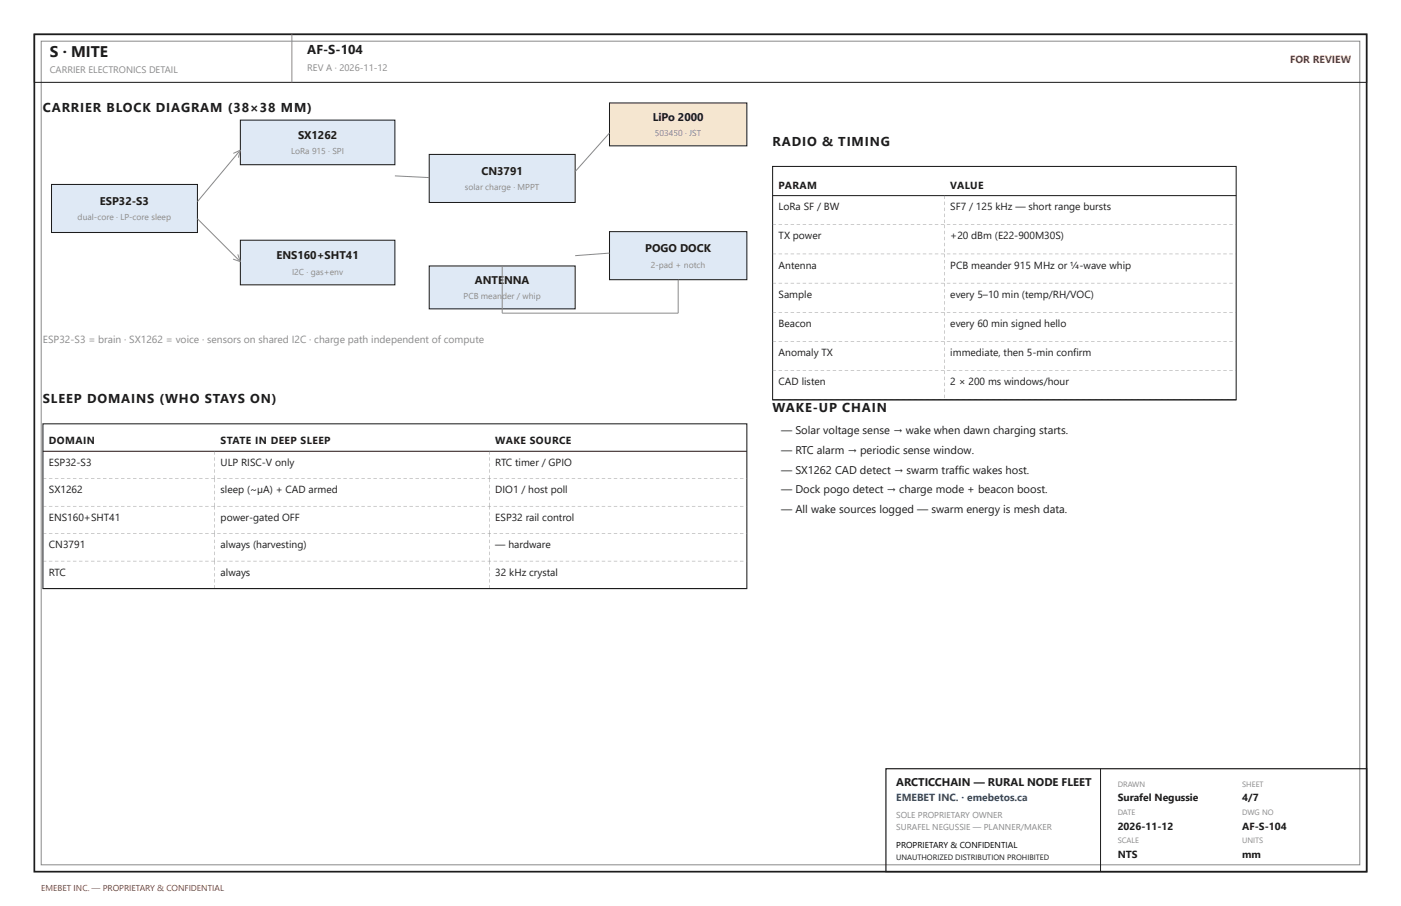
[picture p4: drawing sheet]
<svg xmlns="http://www.w3.org/2000/svg" width="432mm" height="279mm" viewBox="0 0 432 279" stroke-linecap="round" stroke-linejoin="round" font-family="sans-serif">
<path d="M10.6 10.6h410.6v258.2h-410.6z" fill="none" stroke="#1c1c1c" stroke-width=".53"/>
<path d="M12.7 12.7h406.4v254h-406.4zM90 10.6v14.8" fill="none" stroke="#8a8a8a" stroke-width=".31"/>
<path d="M10.6 10.6h410.6v14.8h-410.6z" fill="none" stroke="#1c1c1c" stroke-width=".32"/>
<path d="M15.9 56.9h45v14.8h-45z" fill="#dfe9f5"/>
<path d="M15.9 56.9h45v14.8h-45z" fill="none" stroke="#1c1c1c" stroke-width=".32"/>
<path d="M74.1 37h47.6v13.8h-47.6z" fill="#dfe9f5"/>
<path d="M74.1 37h47.6v13.8h-47.6z" fill="none" stroke="#1c1c1c" stroke-width=".32"/>
<path d="M74.1 74.1h47.6v13.7h-47.6z" fill="#dfe9f5"/>
<path d="M74.1 74.1h47.6v13.7h-47.6z" fill="none" stroke="#1c1c1c" stroke-width=".32"/>
<path d="M132.3 47.6h45v14.8h-45z" fill="#dfe9f5"/>
<path d="M132.3 47.6h45v14.8h-45z" fill="none" stroke="#1c1c1c" stroke-width=".32"/>
<path d="M187.9 31.7h42.3v13.3h-42.3z" fill="#f5e6d0"/>
<path d="M187.9 31.7h42.3v13.3h-42.3z" fill="none" stroke="#1c1c1c" stroke-width=".32"/>
<path d="M187.9 71.4h42.3v14.9h-42.3z" fill="#dfe9f5"/>
<path d="M187.9 71.4h42.3v14.9h-42.3z" fill="none" stroke="#1c1c1c" stroke-width=".32"/>
<path d="M132.3 82h45v13.2h-45z" fill="#dfe9f5"/>
<path d="M132.3 82h45v13.2h-45zM13.2 130.7h217v50.8h-217zM13.2 139.2h217" fill="none" stroke="#1c1c1c" stroke-width=".32"/>
<path d="M74.1 46.3l-13.2 15.9M74.1 46.3l-.6 2.3M74.1 46.3l-2.2 1M121.7 54.2l10.6 .6M187.9 41l-10.6 11.9M60.9 67.5l13.2 13.2M71.8 79.9l2.3 .8M73.3 78.4l.8 2.3M187.9 78.1l-10.6 .7M154.8 82v14.6h54.2v-10.3" fill="none" stroke="#8a8a8a" stroke-width=".31"/>
<g fill="#8a8a8a">
<path d="M66.1 139.2l.1 1zM66.1 141l.1 1.1zM66.1 142.9l.1 1zM66.1 144.7l.1 1.1zM66.1 146.6l.1 1z"/>
<path d="M150.7 139.2l.2 1zM150.7 141l.2 1.1zM150.7 142.9l.2 1zM150.7 144.7l.2 1.1zM150.7 146.6l.2 1z"/>
<path d="M13.2 147.6l1.1 .1zM15.1 147.6l1 .1zM16.9 147.6l1.1 .1zM18.8 147.6l1 .1zM20.6 147.6l1.1 .1zM22.5 147.6l1 .1zM24.3 147.6l1.1 .1zM26.2 147.6l1.1 .1zM28 147.6l1.1 .1zM29.9 147.6l1.1 .1zM31.7 147.6l1.1 .1zM33.6 147.6l1.1 .1zM35.5 147.6l1 .1zM37.3 147.6l1.1 .1zM39.2 147.6l1 .1zM41 147.6l1.1 .1zM42.9 147.6l1 .1zM44.7 147.6l1.1 .1zM46.6 147.6l1 .1zM48.4 147.6l1.1 .1zM50.3 147.6l1 .1zM52.1 147.6l1.1 .1zM54 147.6l1 .1zM55.8 147.6l1.1 .1zM57.7 147.6l1 .1zM59.5 147.6l1.1 .1zM61.4 147.6l1 .1zM63.2 147.6l1.1 .1zM65.1 147.6l1 .1zM66.9 147.6l1.1 .1zM68.8 147.6l1 .1zM70.6 147.6l1.1 .1zM72.5 147.6l1.1 .1zM74.3 147.6l1.1 .1zM76.2 147.6l1.1 .1zM78.1 147.6l1 .1zM79.9 147.6l1.1 .1zM81.8 147.6l1 .1zM83.6 147.6l1.1 .1zM85.5 147.6l1 .1zM87.3 147.6l1.1 .1zM89.2 147.6l1 .1zM91 147.6l1.1 .1zM92.9 147.6l1 .1zM94.7 147.6l1.1 .1zM96.6 147.6l1 .1zM98.4 147.6l1.1 .1zM100.3 147.6l1 .1zM102.1 147.6l1.1 .1zM104 147.6l1 .1zM105.8 147.6l1.1 .1zM107.7 147.6l1 .1zM109.5 147.6l1.1 .1zM111.4 147.6l1 .1zM113.2 147.6l1.1 .1zM115.1 147.6l1.1 .1zM116.9 147.6l1.1 .1zM118.8 147.6l1.1 .1zM120.6 147.6l1.1 .1zM122.5 147.6l1.1 .1zM124.4 147.6l1 .1zM126.2 147.6l1.1 .1zM128.1 147.6l1 .1zM129.9 147.6l1.1 .1zM131.8 147.6l1 .1zM133.6 147.6l1.1 .1zM135.5 147.6l1 .1zM137.3 147.6l1.1 .1zM139.2 147.6l1 .1zM141 147.6l1.1 .1zM142.9 147.6l1 .1zM144.7 147.6l1.1 .1zM146.6 147.6l1 .1zM148.4 147.6l1.1 .1zM150.3 147.6l1 .1zM152.1 147.6l1.1 .1zM154 147.6l1 .1zM155.8 147.6l1.1 .1zM157.7 147.6l1 .1zM159.5 147.6l1.1 .1zM161.4 147.6l1.1 .1zM163.2 147.6l1.1 .1zM165.1 147.6l1.1 .1zM167 147.6l1 .1zM168.8 147.6l1.1 .1zM170.7 147.6l1 .1zM172.5 147.6l1.1 .1zM174.4 147.6l1 .1zM176.2 147.6l1.1 .1zM178.1 147.6l1 .1zM179.9 147.6l1.1 .1zM181.8 147.6l1 .1zM183.6 147.6l1.1 .1zM185.5 147.6l1 .1zM187.3 147.6l1.1 .1zM189.2 147.6l1 .1zM191 147.6l1.1 .1zM192.9 147.6l1 .1zM194.7 147.6l1.1 .1zM196.6 147.6l1 .1zM198.4 147.6l1.1 .1zM200.3 147.6l1 .1zM202.1 147.6l1.1 .1zM204 147.6l1.1 .1zM205.8 147.6l1.1 .1zM207.7 147.6l1.1 .1zM209.5 147.6l1.1 .1zM211.4 147.6l1.1 .1zM213.3 147.6l1 .1zM215.1 147.6l1.1 .1zM217 147.6l1 .1zM218.8 147.6l1.1 .1zM220.7 147.6l1 .1zM222.5 147.6l1.1 .1zM224.4 147.6l1 .1zM226.2 147.6l1.1 .1zM228.1 147.6l1 .1zM229.9 147.6l.3 .1z"/>
<path d="M66.1 147.6l.1 1.1zM66.1 149.5l.1 1zM66.1 151.3l.1 1.1zM66.1 153.2l.1 1.1zM66.1 155l.1 1.1z"/>
<path d="M150.7 147.6l.2 1.1zM150.7 149.5l.2 1zM150.7 151.3l.2 1.1zM150.7 153.2l.2 1.1zM150.7 155l.2 1.1z"/>
<path d="M13.2 156l1.1 .2zM15.1 156l1 .2zM16.9 156l1.1 .2zM18.8 156l1 .2zM20.6 156l1.1 .2zM22.5 156l1 .2zM24.3 156l1.1 .2zM26.2 156l1.1 .2zM28 156l1.1 .2zM29.9 156l1.1 .2zM31.7 156l1.1 .2zM33.6 156l1.1 .2zM35.5 156l1 .2zM37.3 156l1.1 .2zM39.2 156l1 .2zM41 156l1.1 .2zM42.9 156l1 .2zM44.7 156l1.1 .2zM46.6 156l1 .2zM48.4 156l1.1 .2zM50.3 156l1 .2zM52.1 156l1.1 .2zM54 156l1 .2zM55.8 156l1.1 .2zM57.7 156l1 .2zM59.5 156l1.1 .2zM61.4 156l1 .2zM63.2 156l1.1 .2zM65.1 156l1 .2zM66.9 156l1.1 .2zM68.8 156l1 .2zM70.6 156l1.1 .2zM72.5 156l1.1 .2zM74.3 156l1.1 .2zM76.2 156l1.1 .2zM78.1 156l1 .2zM79.9 156l1.1 .2zM81.8 156l1 .2zM83.6 156l1.1 .2zM85.5 156l1 .2zM87.3 156l1.1 .2zM89.2 156l1 .2zM91 156l1.1 .2zM92.9 156l1 .2zM94.7 156l1.1 .2zM96.6 156l1 .2zM98.4 156l1.1 .2zM100.3 156l1 .2zM102.1 156l1.1 .2zM104 156l1 .2zM105.8 156l1.1 .2zM107.7 156l1 .2zM109.5 156l1.1 .2zM111.4 156l1 .2zM113.2 156l1.1 .2zM115.1 156l1.1 .2zM116.9 156l1.1 .2zM118.8 156l1.1 .2zM120.6 156l1.1 .2zM122.5 156l1.1 .2zM124.4 156l1 .2zM126.2 156l1.1 .2zM128.1 156l1 .2zM129.9 156l1.1 .2zM131.8 156l1 .2zM133.6 156l1.1 .2zM135.5 156l1 .2zM137.3 156l1.1 .2zM139.2 156l1 .2zM141 156l1.1 .2zM142.9 156l1 .2zM144.7 156l1.1 .2zM146.6 156l1 .2zM148.4 156l1.1 .2zM150.3 156l1 .2zM152.1 156l1.1 .2zM154 156l1 .2zM155.8 156l1.1 .2zM157.7 156l1 .2zM159.5 156l1.1 .2zM161.4 156l1.1 .2zM163.2 156l1.1 .2zM165.1 156l1.1 .2zM167 156l1 .2zM168.8 156l1.1 .2zM170.7 156l1 .2zM172.5 156l1.1 .2zM174.4 156l1 .2zM176.2 156l1.1 .2zM178.1 156l1 .2zM179.9 156l1.1 .2zM181.8 156l1 .2zM183.6 156l1.1 .2zM185.5 156l1 .2zM187.3 156l1.1 .2zM189.2 156l1 .2zM191 156l1.1 .2zM192.9 156l1 .2zM194.7 156l1.1 .2zM196.6 156l1 .2zM198.4 156l1.1 .2zM200.3 156l1 .2zM202.1 156l1.1 .2zM204 156l1.1 .2zM205.8 156l1.1 .2zM207.7 156l1.1 .2zM209.5 156l1.1 .2zM211.4 156l1.1 .2zM213.3 156l1 .2zM215.1 156l1.1 .2zM217 156l1 .2zM218.8 156l1.1 .2zM220.7 156l1 .2zM222.5 156l1.1 .2zM224.4 156l1 .2zM226.2 156l1.1 .2zM228.1 156l1 .2zM229.9 156l.3 .2z"/>
<path d="M66.1 156.1l.1 1.1zM66.1 158l.1 1zM66.1 159.8l.1 1.1zM66.1 161.7l.1 1zM66.1 163.5l.1 1.1z"/>
<path d="M150.7 156.1l.2 1.1zM150.7 158l.2 1zM150.7 159.8l.2 1.1zM150.7 161.7l.2 1zM150.7 163.5l.2 1.1z"/>
<path d="M13.2 164.5l1.1 .1zM15.1 164.5l1 .1zM16.9 164.5l1.1 .1zM18.8 164.5l1 .1zM20.6 164.5l1.1 .1zM22.5 164.5l1 .1zM24.3 164.5l1.1 .1zM26.2 164.5l1.1 .1zM28 164.5l1.1 .1zM29.9 164.5l1.1 .1zM31.7 164.5l1.1 .1zM33.6 164.5l1.1 .1zM35.5 164.5l1 .1zM37.3 164.5l1.1 .1zM39.2 164.5l1 .1zM41 164.5l1.1 .1zM42.9 164.5l1 .1zM44.7 164.5l1.1 .1zM46.6 164.5l1 .1zM48.4 164.5l1.1 .1zM50.3 164.5l1 .1zM52.1 164.5l1.1 .1zM54 164.5l1 .1zM55.8 164.5l1.1 .1zM57.7 164.5l1 .1zM59.5 164.5l1.1 .1zM61.4 164.5l1 .1zM63.2 164.5l1.1 .1zM65.1 164.5l1 .1zM66.9 164.5l1.1 .1zM68.8 164.5l1 .1zM70.6 164.5l1.1 .1zM72.5 164.5l1.1 .1zM74.3 164.5l1.1 .1zM76.2 164.5l1.1 .1zM78.1 164.5l1 .1zM79.9 164.5l1.1 .1zM81.8 164.5l1 .1zM83.6 164.5l1.1 .1zM85.5 164.5l1 .1zM87.3 164.5l1.1 .1zM89.2 164.5l1 .1zM91 164.5l1.1 .1zM92.9 164.5l1 .1zM94.7 164.5l1.1 .1zM96.6 164.5l1 .1zM98.4 164.5l1.1 .1zM100.3 164.5l1 .1zM102.1 164.5l1.1 .1zM104 164.5l1 .1zM105.8 164.5l1.1 .1zM107.7 164.5l1 .1zM109.5 164.5l1.1 .1zM111.4 164.5l1 .1zM113.2 164.5l1.1 .1zM115.1 164.5l1.1 .1zM116.9 164.5l1.1 .1zM118.8 164.5l1.1 .1zM120.6 164.5l1.1 .1zM122.5 164.5l1.1 .1zM124.4 164.5l1 .1zM126.2 164.5l1.1 .1zM128.1 164.5l1 .1zM129.9 164.5l1.1 .1zM131.8 164.5l1 .1zM133.6 164.5l1.1 .1zM135.5 164.5l1 .1zM137.3 164.5l1.1 .1zM139.2 164.5l1 .1zM141 164.5l1.1 .1zM142.9 164.5l1 .1zM144.7 164.5l1.1 .1zM146.6 164.5l1 .1zM148.4 164.5l1.1 .1zM150.3 164.5l1 .1zM152.1 164.5l1.1 .1zM154 164.5l1 .1zM155.8 164.5l1.1 .1zM157.7 164.5l1 .1zM159.5 164.5l1.1 .1zM161.4 164.5l1.1 .1zM163.2 164.5l1.1 .1zM165.1 164.5l1.1 .1zM167 164.5l1 .1zM168.8 164.5l1.1 .1zM170.7 164.5l1 .1zM172.5 164.5l1.1 .1zM174.4 164.5l1 .1zM176.2 164.5l1.1 .1zM178.1 164.5l1 .1zM179.9 164.5l1.1 .1zM181.8 164.5l1 .1zM183.6 164.5l1.1 .1zM185.5 164.5l1 .1zM187.3 164.5l1.1 .1zM189.2 164.5l1 .1zM191 164.5l1.1 .1zM192.9 164.5l1 .1zM194.7 164.5l1.1 .1zM196.6 164.5l1 .1zM198.4 164.5l1.1 .1zM200.3 164.5l1 .1zM202.1 164.5l1.1 .1zM204 164.5l1.1 .1zM205.8 164.5l1.1 .1zM207.7 164.5l1.1 .1zM209.5 164.5l1.1 .1zM211.4 164.5l1.1 .1zM213.3 164.5l1 .1zM215.1 164.5l1.1 .1zM217 164.5l1 .1zM218.8 164.5l1.1 .1zM220.7 164.5l1 .1zM222.5 164.5l1.1 .1zM224.4 164.5l1 .1zM226.2 164.5l1.1 .1zM228.1 164.5l1 .1zM229.9 164.5l.3 .1z"/>
<path d="M66.1 164.6l.1 1zM66.1 166.4l.1 1.1zM66.1 168.3l.1 1zM66.1 170.1l.1 1.1zM66.1 172l.1 1z"/>
<path d="M150.7 164.6l.2 1zM150.7 166.4l.2 1.1zM150.7 168.3l.2 1zM150.7 170.1l.2 1.1zM150.7 172l.2 1z"/>
<path d="M13.2 173l1.1 .1zM15.1 173l1 .1zM16.9 173l1.1 .1zM18.8 173l1 .1zM20.6 173l1.1 .1zM22.5 173l1 .1zM24.3 173l1.1 .1zM26.2 173l1.1 .1zM28 173l1.1 .1zM29.9 173l1.1 .1zM31.7 173l1.1 .1zM33.6 173l1.1 .1zM35.5 173l1 .1zM37.3 173l1.1 .1zM39.2 173l1 .1zM41 173l1.1 .1zM42.9 173l1 .1zM44.7 173l1.1 .1zM46.6 173l1 .1zM48.4 173l1.1 .1zM50.3 173l1 .1zM52.1 173l1.1 .1zM54 173l1 .1zM55.8 173l1.1 .1zM57.7 173l1 .1zM59.5 173l1.1 .1zM61.4 173l1 .1zM63.2 173l1.1 .1zM65.1 173l1 .1zM66.9 173l1.1 .1zM68.8 173l1 .1zM70.6 173l1.1 .1zM72.5 173l1.1 .1zM74.3 173l1.1 .1zM76.2 173l1.1 .1zM78.1 173l1 .1zM79.9 173l1.1 .1zM81.8 173l1 .1zM83.6 173l1.1 .1zM85.5 173l1 .1zM87.3 173l1.1 .1zM89.2 173l1 .1zM91 173l1.1 .1zM92.9 173l1 .1zM94.7 173l1.1 .1zM96.6 173l1 .1zM98.4 173l1.1 .1zM100.3 173l1 .1zM102.1 173l1.1 .1zM104 173l1 .1zM105.8 173l1.1 .1zM107.7 173l1 .1zM109.5 173l1.1 .1zM111.4 173l1 .1zM113.2 173l1.1 .1zM115.1 173l1.1 .1zM116.9 173l1.1 .1zM118.8 173l1.1 .1zM120.6 173l1.1 .1zM122.5 173l1.1 .1zM124.4 173l1 .1zM126.2 173l1.1 .1zM128.1 173l1 .1zM129.9 173l1.1 .1zM131.8 173l1 .1zM133.6 173l1.1 .1zM135.5 173l1 .1zM137.3 173l1.1 .1zM139.2 173l1 .1zM141 173l1.1 .1zM142.9 173l1 .1zM144.7 173l1.1 .1zM146.6 173l1 .1zM148.4 173l1.1 .1zM150.3 173l1 .1zM152.1 173l1.1 .1zM154 173l1 .1zM155.8 173l1.1 .1zM157.7 173l1 .1zM159.5 173l1.1 .1zM161.4 173l1.1 .1zM163.2 173l1.1 .1zM165.1 173l1.1 .1zM167 173l1 .1zM168.8 173l1.1 .1zM170.7 173l1 .1zM172.5 173l1.1 .1zM174.4 173l1 .1zM176.2 173l1.1 .1zM178.1 173l1 .1zM179.9 173l1.1 .1zM181.8 173l1 .1zM183.6 173l1.1 .1zM185.5 173l1 .1zM187.3 173l1.1 .1zM189.2 173l1 .1zM191 173l1.1 .1zM192.9 173l1 .1zM194.7 173l1.1 .1zM196.6 173l1 .1zM198.4 173l1.1 .1zM200.3 173l1 .1zM202.1 173l1.1 .1zM204 173l1.1 .1zM205.8 173l1.1 .1zM207.7 173l1.1 .1zM209.5 173l1.1 .1zM211.4 173l1.1 .1zM213.3 173l1 .1zM215.1 173l1.1 .1zM217 173l1 .1zM218.8 173l1.1 .1zM220.7 173l1 .1zM222.5 173l1.1 .1zM224.4 173l1 .1zM226.2 173l1.1 .1zM228.1 173l1 .1zM229.9 173l.3 .1z"/>
<path d="M66.1 173l.1 1.1zM66.1 174.9l.1 1zM66.1 176.7l.1 1.1zM66.1 178.6l.1 1.1zM66.1 180.4l.1 1.1z"/>
<path d="M150.7 173l.2 1.1zM150.7 174.9l.2 1zM150.7 176.7l.2 1.1zM150.7 178.6l.2 1.1zM150.7 180.4l.2 1.1z"/>
<path d="M13.2 181.4l1.1 .2zM15.1 181.4l1 .2zM16.9 181.4l1.1 .2zM18.8 181.4l1 .2zM20.6 181.4l1.1 .2zM22.5 181.4l1 .2zM24.3 181.4l1.1 .2zM26.2 181.4l1.1 .2zM28 181.4l1.1 .2zM29.9 181.4l1.1 .2zM31.7 181.4l1.1 .2zM33.6 181.4l1.1 .2zM35.5 181.4l1 .2zM37.3 181.4l1.1 .2zM39.2 181.4l1 .2zM41 181.4l1.1 .2zM42.9 181.4l1 .2zM44.7 181.4l1.1 .2zM46.6 181.4l1 .2zM48.4 181.4l1.1 .2zM50.3 181.4l1 .2zM52.1 181.4l1.1 .2zM54 181.4l1 .2zM55.8 181.4l1.1 .2zM57.7 181.4l1 .2zM59.5 181.4l1.1 .2zM61.4 181.4l1 .2zM63.2 181.4l1.1 .2zM65.1 181.4l1 .2zM66.9 181.4l1.1 .2zM68.8 181.4l1 .2zM70.6 181.4l1.1 .2zM72.5 181.4l1.1 .2zM74.3 181.4l1.1 .2zM76.2 181.4l1.1 .2zM78.1 181.4l1 .2zM79.9 181.4l1.1 .2zM81.8 181.4l1 .2zM83.6 181.4l1.1 .2zM85.5 181.4l1 .2zM87.3 181.4l1.1 .2zM89.2 181.4l1 .2zM91 181.4l1.1 .2zM92.9 181.4l1 .2zM94.7 181.4l1.1 .2zM96.6 181.4l1 .2zM98.4 181.4l1.1 .2zM100.3 181.4l1 .2zM102.1 181.4l1.1 .2zM104 181.4l1 .2zM105.8 181.4l1.1 .2zM107.7 181.4l1 .2zM109.5 181.4l1.1 .2zM111.4 181.4l1 .2zM113.2 181.4l1.1 .2zM115.1 181.4l1.1 .2zM116.9 181.4l1.1 .2zM118.8 181.4l1.1 .2zM120.6 181.4l1.1 .2zM122.5 181.4l1.1 .2zM124.4 181.4l1 .2zM126.2 181.4l1.1 .2zM128.1 181.4l1 .2zM129.9 181.4l1.1 .2zM131.8 181.4l1 .2zM133.6 181.4l1.1 .2zM135.5 181.4l1 .2zM137.3 181.4l1.1 .2zM139.2 181.4l1 .2zM141 181.4l1.1 .2zM142.9 181.4l1 .2zM144.7 181.4l1.1 .2zM146.6 181.4l1 .2zM148.4 181.4l1.1 .2zM150.3 181.4l1 .2zM152.1 181.4l1.1 .2zM154 181.4l1 .2zM155.8 181.4l1.1 .2zM157.7 181.4l1 .2zM159.5 181.4l1.1 .2zM161.4 181.4l1.1 .2zM163.2 181.4l1.1 .2zM165.1 181.4l1.1 .2zM167 181.4l1 .2zM168.8 181.4l1.1 .2zM170.7 181.4l1 .2zM172.5 181.4l1.1 .2zM174.4 181.4l1 .2zM176.2 181.4l1.1 .2zM178.1 181.4l1 .2zM179.9 181.4l1.1 .2zM181.8 181.4l1 .2zM183.6 181.4l1.1 .2zM185.5 181.4l1 .2zM187.3 181.4l1.1 .2zM189.2 181.4l1 .2zM191 181.4l1.1 .2zM192.9 181.4l1 .2zM194.7 181.4l1.1 .2zM196.6 181.4l1 .2zM198.4 181.4l1.1 .2zM200.3 181.4l1 .2zM202.1 181.4l1.1 .2zM204 181.4l1.1 .2zM205.8 181.4l1.1 .2zM207.7 181.4l1.1 .2zM209.5 181.4l1.1 .2zM211.4 181.4l1.1 .2zM213.3 181.4l1 .2zM215.1 181.4l1.1 .2zM217 181.4l1 .2zM218.8 181.4l1.1 .2zM220.7 181.4l1 .2zM222.5 181.4l1.1 .2zM224.4 181.4l1 .2zM226.2 181.4l1.1 .2zM228.1 181.4l1 .2zM229.9 181.4l.3 .2z"/>
</g>
<path d="M238.1 51.3h142.9v72h-142.9zM238.1 60.3h142.9M13.2 181.5h217" fill="none" stroke="#1c1c1c" stroke-width=".32"/>
<g fill="#8a8a8a">
<path d="M291 60.3l.1 1.1zM291 62.2l.1 1zM291 64l.1 1.1zM291 65.9l.1 1zM291 67.7l.1 1.1z"/>
<path d="M238.1 69.3l1.1 .1zM240 69.3l1 .1zM241.8 69.3l1.1 .1zM243.7 69.3l1 .1zM245.5 69.3l1.1 .1zM247.4 69.3l1 .1zM249.2 69.3l1.1 .1zM251.1 69.3l1 .1zM252.9 69.3l1.1 .1zM254.8 69.3l1.1 .1zM256.6 69.3l1.1 .1zM258.5 69.3l1.1 .1zM260.3 69.3l1.1 .1zM262.2 69.3l1.1 .1zM264.1 69.3l1 .1zM265.9 69.3l1.1 .1zM267.8 69.3l1 .1zM269.6 69.3l1.1 .1zM271.5 69.3l1 .1zM273.3 69.3l1.1 .1zM275.2 69.3l1 .1zM277 69.3l1.1 .1zM278.9 69.3l1 .1zM280.7 69.3l1.1 .1zM282.6 69.3l1 .1zM284.4 69.3l1.1 .1zM286.3 69.3l1 .1zM288.1 69.3l1.1 .1zM290 69.3l1 .1zM291.8 69.3l1.1 .1zM293.7 69.3l1 .1zM295.5 69.3l1.1 .1zM297.4 69.3l1 .1zM299.2 69.3l1.1 .1zM301.1 69.3l1.1 .1zM302.9 69.3l1.1 .1zM304.8 69.3l1.1 .1zM306.7 69.3l1 .1zM308.5 69.3l1.1 .1zM310.4 69.3l1 .1zM312.2 69.3l1.1 .1zM314.1 69.3l1 .1zM315.9 69.3l1.1 .1zM317.8 69.3l1 .1zM319.6 69.3l1.1 .1zM321.5 69.3l1 .1zM323.3 69.3l1.1 .1zM325.2 69.3l1 .1zM327 69.3l1.1 .1zM328.9 69.3l1 .1zM330.7 69.3l1.1 .1zM332.6 69.3l1 .1zM334.4 69.3l1.1 .1zM336.3 69.3l1 .1zM338.1 69.3l1.1 .1zM340 69.3l1 .1zM341.8 69.3l1.1 .1zM343.7 69.3l1.1 .1zM345.5 69.3l1.1 .1zM347.4 69.3l1.1 .1zM349.2 69.3l1.1 .1zM351.1 69.3l1.1 .1zM353 69.3l1 .1zM354.8 69.3l1.1 .1zM356.7 69.3l1 .1zM358.5 69.3l1.1 .1zM360.4 69.3l1 .1zM362.2 69.3l1.1 .1zM364.1 69.3l1 .1zM365.9 69.3l1.1 .1zM367.8 69.3l1 .1zM369.6 69.3l1.1 .1zM371.5 69.3l1 .1zM373.3 69.3l1.1 .1zM375.2 69.3l1 .1zM377 69.3l1.1 .1zM378.9 69.3l1 .1zM380.7 69.3l.3 .1z"/>
<path d="M291 69.3l.1 1.1zM291 71.2l.1 1zM291 73l.1 1.1zM291 74.9l.1 1zM291 76.7l.1 1.1z"/>
<path d="M238.1 78.3l1.1 .1zM240 78.3l1 .1zM241.8 78.3l1.1 .1zM243.7 78.3l1 .1zM245.5 78.3l1.1 .1zM247.4 78.3l1 .1zM249.2 78.3l1.1 .1zM251.1 78.3l1 .1zM252.9 78.3l1.1 .1zM254.8 78.3l1.1 .1zM256.6 78.3l1.1 .1zM258.5 78.3l1.1 .1zM260.3 78.3l1.1 .1zM262.2 78.3l1.1 .1zM264.1 78.3l1 .1zM265.9 78.3l1.1 .1zM267.8 78.3l1 .1zM269.6 78.3l1.1 .1zM271.5 78.3l1 .1zM273.3 78.3l1.1 .1zM275.2 78.3l1 .1zM277 78.3l1.1 .1zM278.9 78.3l1 .1zM280.7 78.3l1.1 .1zM282.6 78.3l1 .1zM284.4 78.3l1.1 .1zM286.3 78.3l1 .1zM288.1 78.3l1.1 .1zM290 78.3l1 .1zM291.8 78.3l1.1 .1zM293.7 78.3l1 .1zM295.5 78.3l1.1 .1zM297.4 78.3l1 .1zM299.2 78.3l1.1 .1zM301.1 78.3l1.1 .1zM302.9 78.3l1.1 .1zM304.8 78.3l1.1 .1zM306.7 78.3l1 .1zM308.5 78.3l1.1 .1zM310.4 78.3l1 .1zM312.2 78.3l1.1 .1zM314.1 78.3l1 .1zM315.9 78.3l1.1 .1zM317.8 78.3l1 .1zM319.6 78.3l1.1 .1zM321.5 78.3l1 .1zM323.3 78.3l1.1 .1zM325.2 78.3l1 .1zM327 78.3l1.1 .1zM328.9 78.3l1 .1zM330.7 78.3l1.1 .1zM332.6 78.3l1 .1zM334.4 78.3l1.1 .1zM336.3 78.3l1 .1zM338.1 78.3l1.1 .1zM340 78.3l1 .1zM341.8 78.3l1.1 .1zM343.7 78.3l1.1 .1zM345.5 78.3l1.1 .1zM347.4 78.3l1.1 .1zM349.2 78.3l1.1 .1zM351.1 78.3l1.1 .1zM353 78.3l1 .1zM354.8 78.3l1.1 .1zM356.7 78.3l1 .1zM358.5 78.3l1.1 .1zM360.4 78.3l1 .1zM362.2 78.3l1.1 .1zM364.1 78.3l1 .1zM365.9 78.3l1.1 .1zM367.8 78.3l1 .1zM369.6 78.3l1.1 .1zM371.5 78.3l1 .1zM373.3 78.3l1.1 .1zM375.2 78.3l1 .1zM377 78.3l1.1 .1zM378.9 78.3l1 .1zM380.7 78.3l.3 .1z"/>
<path d="M291 78.3l.1 1.1zM291 80.2l.1 1zM291 82l.1 1.1zM291 83.9l.1 1zM291 85.7l.1 1.1z"/>
<path d="M238.1 87.2l1.1 .2zM240 87.2l1 .2zM241.8 87.2l1.1 .2zM243.7 87.2l1 .2zM245.5 87.2l1.1 .2zM247.4 87.2l1 .2zM249.2 87.2l1.1 .2zM251.1 87.2l1 .2zM252.9 87.2l1.1 .2zM254.8 87.2l1.1 .2zM256.6 87.2l1.1 .2zM258.5 87.2l1.1 .2zM260.3 87.2l1.1 .2zM262.2 87.2l1.1 .2zM264.1 87.2l1 .2zM265.9 87.2l1.1 .2zM267.8 87.2l1 .2zM269.6 87.2l1.1 .2zM271.5 87.2l1 .2zM273.3 87.2l1.1 .2zM275.2 87.2l1 .2zM277 87.2l1.1 .2zM278.9 87.2l1 .2zM280.7 87.2l1.1 .2zM282.6 87.2l1 .2zM284.4 87.2l1.1 .2zM286.3 87.2l1 .2zM288.1 87.2l1.1 .2zM290 87.2l1 .2zM291.8 87.2l1.1 .2zM293.7 87.2l1 .2zM295.5 87.2l1.1 .2zM297.4 87.2l1 .2zM299.2 87.2l1.1 .2zM301.1 87.2l1.1 .2zM302.9 87.2l1.1 .2zM304.8 87.2l1.1 .2zM306.7 87.2l1 .2zM308.5 87.2l1.1 .2zM310.4 87.2l1 .2zM312.2 87.2l1.1 .2zM314.1 87.2l1 .2zM315.9 87.2l1.1 .2zM317.8 87.2l1 .2zM319.6 87.2l1.1 .2zM321.5 87.2l1 .2zM323.3 87.2l1.1 .2zM325.2 87.2l1 .2zM327 87.2l1.1 .2zM328.9 87.2l1 .2zM330.7 87.2l1.1 .2zM332.6 87.2l1 .2zM334.4 87.2l1.1 .2zM336.3 87.2l1 .2zM338.1 87.2l1.1 .2zM340 87.2l1 .2zM341.8 87.2l1.1 .2zM343.7 87.2l1.1 .2zM345.5 87.2l1.1 .2zM347.4 87.2l1.1 .2zM349.2 87.2l1.1 .2zM351.1 87.2l1.1 .2zM353 87.2l1 .2zM354.8 87.2l1.1 .2zM356.7 87.2l1 .2zM358.5 87.2l1.1 .2zM360.4 87.2l1 .2zM362.2 87.2l1.1 .2zM364.1 87.2l1 .2zM365.9 87.2l1.1 .2zM367.8 87.2l1 .2zM369.6 87.2l1.1 .2zM371.5 87.2l1 .2zM373.3 87.2l1.1 .2zM375.2 87.2l1 .2zM377 87.2l1.1 .2zM378.9 87.2l1 .2zM380.7 87.2l.3 .2z"/>
<path d="M291 87.3l.1 1.1zM291 89.2l.1 1zM291 91l.1 1.1zM291 92.9l.1 1zM291 94.7l.1 1.1z"/>
<path d="M238.1 96.2l1.1 .2zM240 96.2l1 .2zM241.8 96.2l1.1 .2zM243.7 96.2l1 .2zM245.5 96.2l1.1 .2zM247.4 96.2l1 .2zM249.2 96.2l1.1 .2zM251.1 96.2l1 .2zM252.9 96.2l1.1 .2zM254.8 96.2l1.1 .2zM256.6 96.2l1.1 .2zM258.5 96.2l1.1 .2zM260.3 96.2l1.1 .2zM262.2 96.2l1.1 .2zM264.1 96.2l1 .2zM265.9 96.2l1.1 .2zM267.8 96.2l1 .2zM269.6 96.2l1.1 .2zM271.5 96.2l1 .2zM273.3 96.2l1.1 .2zM275.2 96.2l1 .2zM277 96.2l1.1 .2zM278.9 96.2l1 .2zM280.7 96.2l1.1 .2zM282.6 96.2l1 .2zM284.4 96.2l1.1 .2zM286.3 96.2l1 .2zM288.1 96.2l1.1 .2zM290 96.2l1 .2zM291.8 96.2l1.1 .2zM293.7 96.2l1 .2zM295.5 96.2l1.1 .2zM297.4 96.2l1 .2zM299.2 96.2l1.1 .2zM301.1 96.2l1.1 .2zM302.9 96.2l1.1 .2zM304.8 96.2l1.1 .2zM306.7 96.2l1 .2zM308.5 96.2l1.1 .2zM310.4 96.2l1 .2zM312.2 96.2l1.1 .2zM314.1 96.2l1 .2zM315.9 96.2l1.1 .2zM317.8 96.2l1 .2zM319.6 96.2l1.1 .2zM321.5 96.2l1 .2zM323.3 96.2l1.1 .2zM325.2 96.2l1 .2zM327 96.2l1.1 .2zM328.9 96.2l1 .2zM330.7 96.2l1.1 .2zM332.6 96.2l1 .2zM334.4 96.2l1.1 .2zM336.3 96.2l1 .2zM338.1 96.2l1.1 .2zM340 96.2l1 .2zM341.8 96.2l1.1 .2zM343.7 96.2l1.1 .2zM345.5 96.2l1.1 .2zM347.4 96.2l1.1 .2zM349.2 96.2l1.1 .2zM351.1 96.2l1.1 .2zM353 96.2l1 .2zM354.8 96.2l1.1 .2zM356.7 96.2l1 .2zM358.5 96.2l1.1 .2zM360.4 96.2l1 .2zM362.2 96.2l1.1 .2zM364.1 96.2l1 .2zM365.9 96.2l1.1 .2zM367.8 96.2l1 .2zM369.6 96.2l1.1 .2zM371.5 96.2l1 .2zM373.3 96.2l1.1 .2zM375.2 96.2l1 .2zM377 96.2l1.1 .2zM378.9 96.2l1 .2zM380.7 96.2l.3 .2z"/>
<path d="M291 96.3l.1 1.1zM291 98.2l.1 1zM291 100l.1 1.1zM291 101.9l.1 1zM291 103.7l.1 1.1z"/>
<path d="M238.1 105.2l1.1 .2zM240 105.2l1 .2zM241.8 105.2l1.1 .2zM243.7 105.2l1 .2zM245.5 105.2l1.1 .2zM247.4 105.2l1 .2zM249.2 105.2l1.1 .2zM251.1 105.2l1 .2zM252.9 105.2l1.1 .2zM254.8 105.2l1.1 .2zM256.6 105.2l1.1 .2zM258.5 105.2l1.1 .2zM260.3 105.2l1.1 .2zM262.2 105.2l1.1 .2zM264.1 105.2l1 .2zM265.9 105.2l1.1 .2zM267.8 105.2l1 .2zM269.6 105.2l1.1 .2zM271.5 105.2l1 .2zM273.3 105.2l1.1 .2zM275.2 105.2l1 .2zM277 105.2l1.1 .2zM278.9 105.2l1 .2zM280.7 105.2l1.1 .2zM282.6 105.2l1 .2zM284.4 105.2l1.1 .2zM286.3 105.2l1 .2zM288.1 105.2l1.1 .2zM290 105.2l1 .2zM291.8 105.2l1.1 .2zM293.7 105.2l1 .2zM295.5 105.2l1.1 .2zM297.4 105.2l1 .2zM299.2 105.2l1.1 .2zM301.1 105.2l1.1 .2zM302.9 105.2l1.1 .2zM304.8 105.2l1.1 .2zM306.7 105.2l1 .2zM308.5 105.2l1.1 .2zM310.4 105.2l1 .2zM312.2 105.2l1.1 .2zM314.1 105.2l1 .2zM315.9 105.2l1.1 .2zM317.8 105.2l1 .2zM319.6 105.2l1.1 .2zM321.5 105.2l1 .2zM323.3 105.2l1.1 .2zM325.2 105.2l1 .2zM327 105.2l1.1 .2zM328.9 105.2l1 .2zM330.7 105.2l1.1 .2zM332.6 105.2l1 .2zM334.4 105.2l1.1 .2zM336.3 105.2l1 .2zM338.1 105.2l1.1 .2zM340 105.2l1 .2zM341.8 105.2l1.1 .2zM343.7 105.2l1.1 .2zM345.5 105.2l1.1 .2zM347.4 105.2l1.1 .2zM349.2 105.2l1.1 .2zM351.1 105.2l1.1 .2zM353 105.2l1 .2zM354.8 105.2l1.1 .2zM356.7 105.2l1 .2zM358.5 105.2l1.1 .2zM360.4 105.2l1 .2zM362.2 105.2l1.1 .2zM364.1 105.2l1 .2zM365.9 105.2l1.1 .2zM367.8 105.2l1 .2zM369.6 105.2l1.1 .2zM371.5 105.2l1 .2zM373.3 105.2l1.1 .2zM375.2 105.2l1 .2zM377 105.2l1.1 .2zM378.9 105.2l1 .2zM380.7 105.2l.3 .2z"/>
<path d="M291 105.3l.1 1.1zM291 107.2l.1 1zM291 109l.1 1.1zM291 110.9l.1 1zM291 112.7l.1 1.1z"/>
<path d="M238.1 114.2l1.1 .2zM240 114.2l1 .2zM241.8 114.2l1.1 .2zM243.7 114.2l1 .2zM245.5 114.2l1.1 .2zM247.4 114.2l1 .2zM249.2 114.2l1.1 .2zM251.1 114.2l1 .2zM252.9 114.2l1.1 .2zM254.8 114.2l1.1 .2zM256.6 114.2l1.1 .2zM258.5 114.2l1.1 .2zM260.3 114.2l1.1 .2zM262.2 114.2l1.1 .2zM264.1 114.2l1 .2zM265.9 114.2l1.1 .2zM267.8 114.2l1 .2zM269.6 114.2l1.1 .2zM271.5 114.2l1 .2zM273.3 114.2l1.1 .2zM275.2 114.2l1 .2zM277 114.2l1.1 .2zM278.9 114.2l1 .2zM280.7 114.2l1.1 .2zM282.6 114.2l1 .2zM284.4 114.2l1.1 .2zM286.3 114.2l1 .2zM288.1 114.2l1.1 .2zM290 114.2l1 .2zM291.8 114.2l1.1 .2zM293.7 114.2l1 .2zM295.5 114.2l1.1 .2zM297.4 114.2l1 .2zM299.2 114.2l1.1 .2zM301.1 114.2l1.1 .2zM302.9 114.2l1.1 .2zM304.8 114.2l1.1 .2zM306.7 114.2l1 .2zM308.5 114.2l1.1 .2zM310.4 114.2l1 .2zM312.2 114.2l1.1 .2zM314.1 114.2l1 .2zM315.9 114.2l1.1 .2zM317.8 114.2l1 .2zM319.6 114.2l1.1 .2zM321.5 114.2l1 .2zM323.3 114.2l1.1 .2zM325.2 114.2l1 .2zM327 114.2l1.1 .2zM328.9 114.2l1 .2zM330.7 114.2l1.1 .2zM332.6 114.2l1 .2zM334.4 114.2l1.1 .2zM336.3 114.2l1 .2zM338.1 114.2l1.1 .2zM340 114.2l1 .2zM341.8 114.2l1.1 .2zM343.7 114.2l1.1 .2zM345.5 114.2l1.1 .2zM347.4 114.2l1.1 .2zM349.2 114.2l1.1 .2zM351.1 114.2l1.1 .2zM353 114.2l1 .2zM354.8 114.2l1.1 .2zM356.7 114.2l1 .2zM358.5 114.2l1.1 .2zM360.4 114.2l1 .2zM362.2 114.2l1.1 .2zM364.1 114.2l1 .2zM365.9 114.2l1.1 .2zM367.8 114.2l1 .2zM369.6 114.2l1.1 .2zM371.5 114.2l1 .2zM373.3 114.2l1.1 .2zM375.2 114.2l1 .2zM377 114.2l1.1 .2zM378.9 114.2l1 .2zM380.7 114.2l.3 .2z"/>
<path d="M291 114.3l.1 1.1zM291 116.2l.1 1zM291 118l.1 1.1zM291 119.9l.1 1zM291 121.7l.1 1.1z"/>
<path d="M238.1 123.2l1.1 .2zM240 123.2l1 .2zM241.8 123.2l1.1 .2zM243.7 123.2l1 .2zM245.5 123.2l1.1 .2zM247.4 123.2l1 .2zM249.2 123.2l1.1 .2zM251.1 123.2l1 .2zM252.9 123.2l1.1 .2zM254.8 123.2l1.1 .2zM256.6 123.2l1.1 .2zM258.5 123.2l1.1 .2zM260.3 123.2l1.1 .2zM262.2 123.2l1.1 .2zM264.1 123.2l1 .2zM265.9 123.2l1.1 .2zM267.8 123.2l1 .2zM269.6 123.2l1.1 .2zM271.5 123.2l1 .2zM273.3 123.2l1.1 .2zM275.2 123.2l1 .2zM277 123.2l1.1 .2zM278.9 123.2l1 .2zM280.7 123.2l1.1 .2zM282.6 123.2l1 .2zM284.4 123.2l1.1 .2zM286.3 123.2l1 .2zM288.1 123.2l1.1 .2zM290 123.2l1 .2zM291.8 123.2l1.1 .2zM293.7 123.2l1 .2zM295.5 123.2l1.1 .2zM297.4 123.2l1 .2zM299.2 123.2l1.1 .2zM301.1 123.2l1.1 .2zM302.9 123.2l1.1 .2zM304.8 123.2l1.1 .2zM306.7 123.2l1 .2zM308.5 123.2l1.1 .2zM310.4 123.2l1 .2zM312.2 123.2l1.1 .2zM314.1 123.2l1 .2zM315.9 123.2l1.1 .2zM317.8 123.2l1 .2zM319.6 123.2l1.1 .2zM321.5 123.2l1 .2zM323.3 123.2l1.1 .2zM325.2 123.2l1 .2zM327 123.2l1.1 .2zM328.9 123.2l1 .2zM330.7 123.2l1.1 .2zM332.6 123.2l1 .2zM334.4 123.2l1.1 .2zM336.3 123.2l1 .2zM338.1 123.2l1.1 .2zM340 123.2l1 .2zM341.8 123.2l1.1 .2zM343.7 123.2l1.1 .2zM345.5 123.2l1.1 .2zM347.4 123.2l1.1 .2zM349.2 123.2l1.1 .2zM351.1 123.2l1.1 .2zM353 123.2l1 .2zM354.8 123.2l1.1 .2zM356.7 123.2l1 .2zM358.5 123.2l1.1 .2zM360.4 123.2l1 .2zM362.2 123.2l1.1 .2zM364.1 123.2l1 .2zM365.9 123.2l1.1 .2zM367.8 123.2l1 .2zM369.6 123.2l1.1 .2zM371.5 123.2l1 .2zM373.3 123.2l1.1 .2zM375.2 123.2l1 .2zM377 123.2l1.1 .2zM378.9 123.2l1 .2zM380.7 123.2l.3 .2z"/>
</g>
<path d="M238.1 123.3h142.9" fill="none" stroke="#1c1c1c" stroke-width=".32"/>
<path d="M273 237.1h148.2v31.7h-148.2z" fill="none" stroke="#1c1c1c" stroke-width=".37"/>
<path d="M339.2 237.1v31.7" fill="none" stroke="#1c1c1c" stroke-width=".31"/>
<text font-size="4.8" fill="#1c1c1c" x="15.3" y="17.5">S · MITE</text>
<g font-size="4" fill="#1c1c1c">
<text x="94.7" y="16.7">AF-S-104</text>
<text x="13.2" y="34.4">CARRIER BLOCK DIAGRAM (38×38 MM)</text>
<text x="238.1" y="45">RADIO &amp; TIMING</text>
<text x="13.2" y="124.4">SLEEP DOMAINS (WHO STAYS ON)</text>
<text x="238.1" y="127">WAKE-UP CHAIN</text>
</g>
<g font-size="3.4" fill="#1c1c1c">
<text x="201.2" y="37.3">LiPo 2000</text>
<text x="91.8" y="42.9">SX1262</text>
<text x="148.4" y="54">CN3791</text>
<text x="30.8" y="63.2">ESP32-S3</text>
<text x="198.9" y="77.8">POGO DOCK</text>
<text x="85.2" y="79.9">ENS160+SHT41</text>
<text x="146.4" y="87.6">ANTENNA</text>
<text x="240.8" y="133.9">— Solar voltage sense → wake when dawn charging starts.</text>
<text x="240.8" y="140">— RTC alarm → periodic sense window.</text>
<text x="240.8" y="146">— SX1262 CAD detect → swarm traffic wakes host.</text>
<text x="240.8" y="152.1">— Dock pogo detect → charge mode + beacon boost.</text>
<text x="240.8" y="158.2">— All wake sources logged — swarm energy is mesh data.</text>
<text x="276.2" y="242.4">ARCTICCHAIN — RURAL NODE FLEET</text>
</g>
<text font-size="3.2" fill="#b3261e" x="397.6" y="19.6">FOR REVIEW</text>
<g font-size="3.2" fill="#1c1c1c">
<text x="240" y="58.2">PARAM</text>
<text x="292.9" y="58.2">VALUE</text>
<text x="240" y="64.8">LoRa SF / BW</text>
<text x="292.9" y="64.8">SF7 / 125 kHz — short range bursts</text>
<text x="240" y="73.8">TX power</text>
<text x="292.9" y="73.8">+20 dBm (E22-900M30S)</text>
<text x="240" y="82.8">Antenna</text>
<text x="292.9" y="82.8">PCB meander 915 MHz or ¼-wave whip</text>
<text x="240" y="91.8">Sample</text>
<text x="292.9" y="91.8">every 5–10 min (temp/RH/VOC)</text>
<text x="240" y="100.8">Beacon</text>
<text x="292.9" y="100.8">every 60 min signed hello</text>
<text x="240" y="109.8">Anomaly TX</text>
<text x="292.9" y="109.8">immediate, then 5-min confirm</text>
<text x="240" y="118.8">CAD listen</text>
<text x="292.9" y="118.8">2 × 200 ms windows/hour</text>
<text x="15.1" y="137.1">DOMAIN</text>
<text x="68" y="137.1">STATE IN DEEP SLEEP</text>
<text x="152.7" y="137.1">WAKE SOURCE</text>
<text x="15.1" y="143.7">ESP32-S3</text>
<text x="68" y="143.7">ULP RISC-V only</text>
<text x="152.7" y="143.7">RTC timer / GPIO</text>
<text x="15.1" y="152.1">SX1262</text>
<text x="68" y="152.1">sleep (~µA) + CAD armed</text>
<text x="152.7" y="152.1">DIO1 / host poll</text>
<text x="15.1" y="160.6">ENS160+SHT41</text>
<text x="68" y="160.6">power-gated OFF</text>
<text x="152.7" y="160.6">ESP32 rail control</text>
<text x="15.1" y="169.1">CN3791</text>
<text x="68" y="169.1">always (harvesting)</text>
<text x="152.7" y="169.1">— hardware</text>
<text x="15.1" y="177.5">RTC</text>
<text x="68" y="177.5">always</text>
<text x="152.7" y="177.5">32 kHz crystal</text>
<text x="344.5" y="247.1">Surafel Negussie</text>
<text x="382.9" y="247.1">4/7</text>
<text x="344.5" y="255.9">2026-11-12</text>
<text x="382.9" y="255.9">AF-S-104</text>
<text x="344.5" y="264.6">NTS</text>
<text x="382.9" y="264.6">mm</text>
</g>
<text font-size="3.2" fill="#8a8a8a" x="13.2" y="105.8">ESP32-S3 = brain · SX1262 = voice · sensors on shared I2C · charge path independent of compute</text>
<text font-size="3.2" fill="#1a4f8a" x="276.2" y="247.1">EMEBET INC. · emebetos.ca</text>
<g font-size="2.9" fill="#8a8a8a">
<text x="15.3" y="22.5">CARRIER ELECTRONICS DETAIL</text>
<text x="94.7" y="22">REV A · 2026-11-12</text>
</g>
<g font-size="2.6" fill="#8a8a8a">
<text x="89.7" y="47.6">LoRa 915 · SPI</text>
<text x="201.9" y="42.1">503450 · JST</text>
<text x="143.3" y="58.7">solar charge · MPPT</text>
<text x="23.9" y="68">dual-core · LP-core sleep</text>
<text x="200.6" y="82.5">2-pad + notch</text>
<text x="90" y="84.7">I2C · gas+env</text>
<text x="142.9" y="92.3">PCB meander / whip</text>
<text x="276.2" y="252.1">SOLE PROPRIETARY OWNER</text>
<text x="276.2" y="255.9">SURAFEL NEGUSSIE — PLANNER/MAKER</text>
</g>
<text font-size="2.6" x="276.2" y="261.4">PROPRIETARY &amp; CONFIDENTIAL</text>
<text font-size="2.6" fill="#b3261e" x="12.7" y="274.6">EMEBET INC. — PROPRIETARY &amp; CONFIDENTIAL</text>
<g font-size="2.4" fill="#8a8a8a">
<text x="344.5" y="242.6">DRAWN</text>
<text x="382.9" y="242.6">SHEET</text>
<text x="344.5" y="251.4">DATE</text>
<text x="382.9" y="251.4">DWG NO</text>
<text x="344.5" y="260.1">SCALE</text>
<text x="382.9" y="260.1">UNITS</text>
</g>
<text font-size="2.4" fill="#1c1c1c" x="276.2" y="265.1">UNAUTHORIZED DISTRIBUTION PROHIBITED</text>
</svg>
